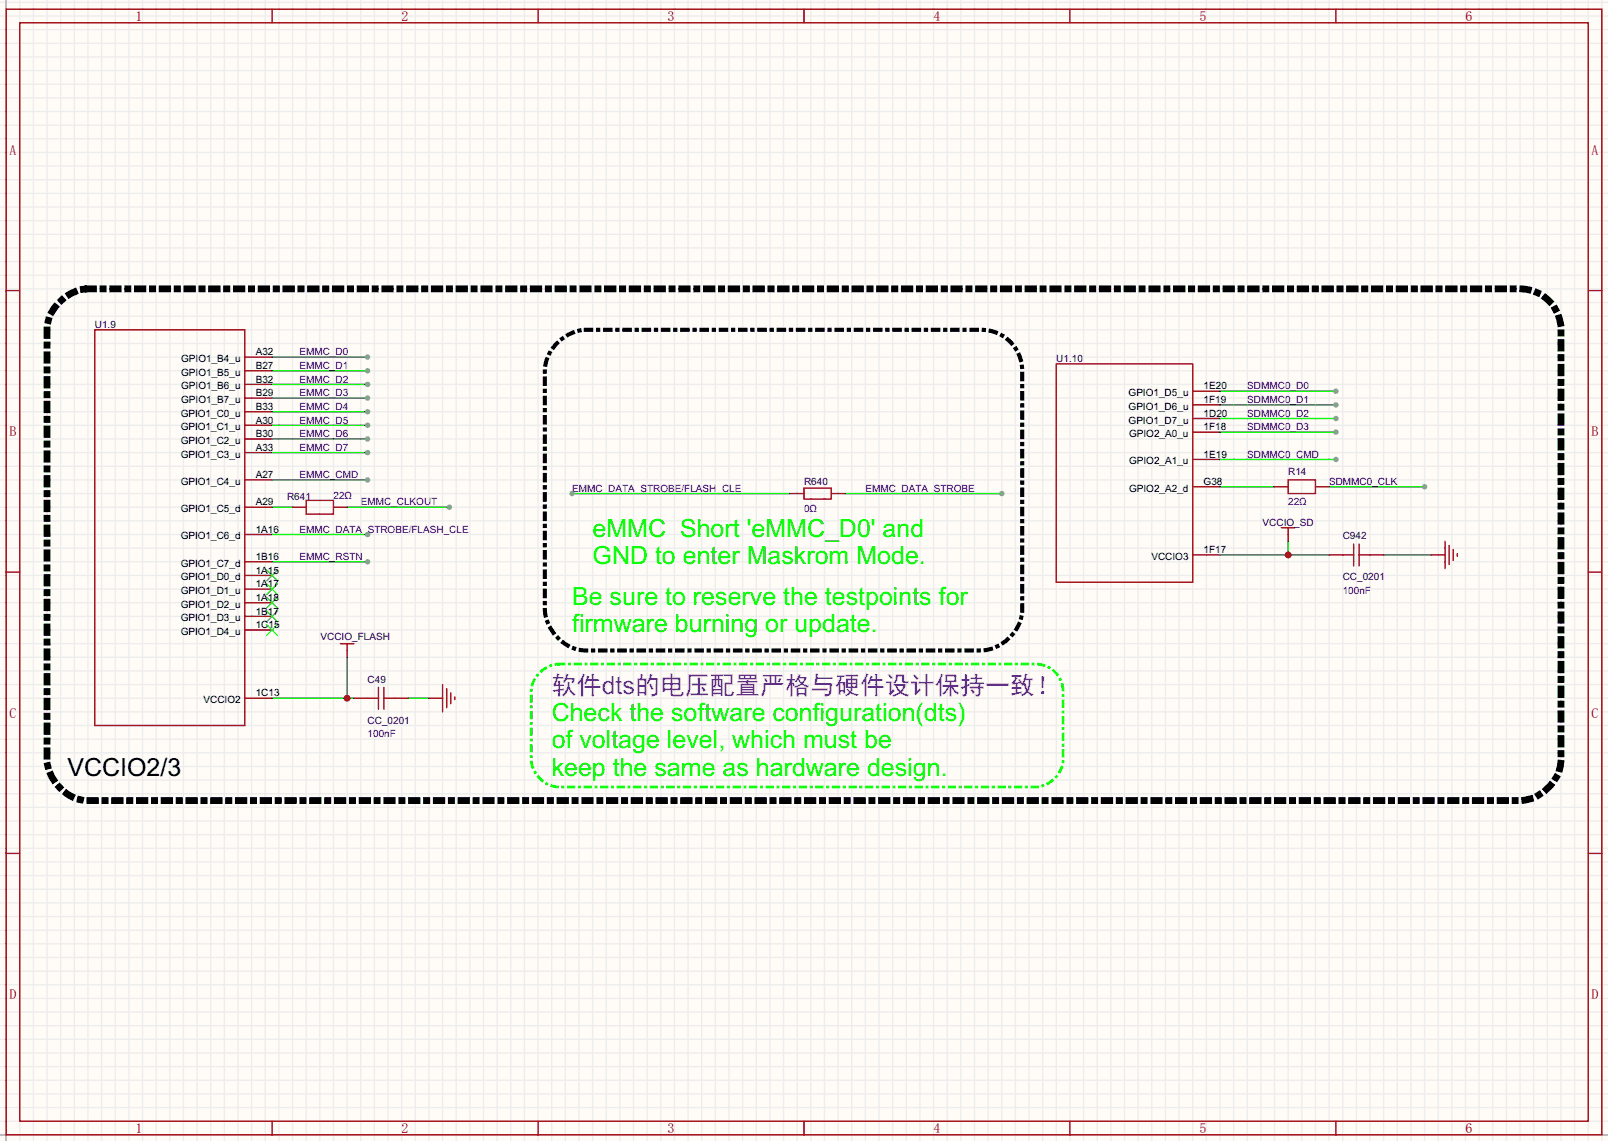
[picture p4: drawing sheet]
<svg xmlns="http://www.w3.org/2000/svg" width="299mm" height="212mm" viewBox="0 0 299 212" stroke-linecap="round" stroke-linejoin="round" font-family="sans-serif">
<path d="M0 0h299.5v212.4h-299.5z" fill="#fffcf7"/>
<g fill="none" stroke="#ededed" stroke-width=".25">
<path d="M0 .4h299.5M0 3h299.5M0 5.5h299.5M0 8.1h299.5M0 10.6h299.5M0 13.1h299.5M0 15.7h299.5M0 18.2h299.5M1.1 0v212.4M3.7 0v212.4M6.2 0v212.4M8.8 0v212.4"/>
<path d="M11.3 0v212.4M13.8 0v212.4M16.4 0v212.4M18.9 0v212.4M21.5 0v212.4M24 0v212.4M26.5 0v212.4M29.1 0v212.4M31.6 0v212.4M34.2 0v212.4M36.7 0v212.4M39.2 0v212.4"/>
<path d="M41.8 0v212.4M44.3 0v212.4M46.9 0v212.4M49.4 0v212.4M51.9 0v212.4M54.5 0v212.4M57 0v212.4M59.6 0v212.4M62.1 0v212.4M64.6 0v212.4M67.2 0v212.4M69.7 0v212.4"/>
<path d="M72.3 0v212.4M74.8 0v212.4M77.3 0v212.4M79.9 0v212.4M82.4 0v212.4M85 0v212.4M87.5 0v212.4M90 0v212.4M92.6 0v212.4M95.1 0v212.4M97.7 0v212.4M100.2 0v212.4"/>
<path d="M102.7 0v212.4M105.3 0v212.4M107.8 0v212.4M110.4 0v212.4M112.9 0v212.4M115.4 0v212.4M118 0v212.4M120.5 0v212.4M123.1 0v212.4M125.6 0v212.4M128.1 0v212.4M130.7 0v212.4"/>
<path d="M133.2 0v212.4M135.8 0v212.4M138.3 0v212.4M140.8 0v212.4M143.4 0v212.4M145.9 0v212.4M148.5 0v212.4M151 0v212.4M153.5 0v212.4M156.1 0v212.4M158.6 0v212.4M161.2 0v212.4"/>
<path d="M163.7 0v212.4M166.2 0v212.4M168.8 0v212.4M171.3 0v212.4M173.9 0v212.4M176.4 0v212.4M178.9 0v212.4M181.5 0v212.4M184 0v212.4M186.6 0v212.4M189.1 0v212.4M191.6 0v212.4"/>
<path d="M194.2 0v212.4M196.7 0v212.4M199.3 0v212.4M201.8 0v212.4M204.3 0v212.4M206.9 0v212.4M209.4 0v212.4M212 0v212.4M214.5 0v212.4M217 0v212.4M219.6 0v212.4M222.1 0v212.4"/>
<path d="M224.7 0v212.4M227.2 0v212.4M229.7 0v212.4M232.3 0v212.4M234.8 0v212.4M237.4 0v212.4M239.9 0v212.4M242.4 0v212.4M245 0v212.4M247.5 0v212.4M250.1 0v212.4M252.6 0v212.4"/>
<path d="M255.1 0v212.4M257.7 0v212.4M260.2 0v212.4M262.8 0v212.4M265.3 0v212.4M267.8 0v212.4M270.4 0v212.4M272.9 0v212.4M275.5 0v212.4M278 0v212.4M280.5 0v212.4M283.1 0v212.4"/>
<path d="M285.6 0v212.4M288.2 0v212.4M290.7 0v212.4M293.2 0v212.4M295.8 0v212.4M298.3 0v212.4M0 20.8h299.5M0 23.3h299.5M0 25.8h299.5M0 28.4h299.5M0 30.9h299.5M0 33.5h299.5"/>
<path d="M0 36h299.5M0 38.5h299.5M0 41.1h299.5M0 43.6h299.5M0 46.2h299.5M0 48.7h299.5M0 51.2h299.5M0 53.8h299.5M0 56.3h299.5M0 58.9h299.5M0 61.4h299.5M0 63.9h299.5"/>
<path d="M0 66.5h299.5M0 69h299.5M0 71.6h299.5M0 74.1h299.5M0 76.6h299.5M0 79.2h299.5M0 81.7h299.5M0 84.3h299.5M0 86.8h299.5M0 89.3h299.5M0 91.9h299.5M0 94.4h299.5"/>
<path d="M0 97h299.5M0 99.5h299.5M0 102h299.5M0 104.6h299.5M0 107.1h299.5M0 109.7h299.5M0 112.2h299.5M0 114.7h299.5M0 117.3h299.5M0 119.8h299.5M0 122.4h299.5M0 124.9h299.5"/>
<path d="M0 127.4h299.5M0 130h299.5M0 132.5h299.5M0 135.1h299.5M0 137.6h299.5M0 140.1h299.5M0 142.7h299.5M0 145.2h299.5M0 147.8h299.5M0 150.3h299.5M0 152.8h299.5M0 155.4h299.5"/>
<path d="M0 157.9h299.5M0 160.5h299.5M0 163h299.5M0 165.5h299.5M0 168.1h299.5M0 170.6h299.5M0 173.2h299.5M0 175.7h299.5M0 178.2h299.5M0 180.8h299.5M0 183.3h299.5M0 185.9h299.5"/>
<path d="M0 188.4h299.5M0 190.9h299.5M0 193.5h299.5M0 196h299.5M0 198.6h299.5M0 201.1h299.5M0 203.6h299.5M0 206.2h299.5M0 208.7h299.5M0 211.3h299.5"/>
</g>
<path d="M1.1 0v212.4M0 211.3h299.5" fill="none" stroke="#999" stroke-width=".25"/>
<g fill="none" stroke="#a10000" stroke-width=".25">
<path d="M1.1 1.7h297.2v209.6h-297.2zM3.7 4.2h292.1v204.5h-292.1zM50.7 1.7v2.5M100.2 1.7v2.5M149.7 1.7v2.5M199.3 1.7v2.5M248.8 1.7v2.5M1.1 54.1h2.6M295.8 54.1h2.5M17.7 61.4h27.9v73.7h-27.9zM196.7 67.7h25.4v40.7h-25.4zM1.1 106.5h2.6"/>
<path d="M295.8 106.5h2.5M1.1 158.9h2.6M295.8 158.9h2.5M50.7 208.7v2.6M100.2 208.7v2.6M149.7 208.7v2.6M199.3 208.7v2.6M248.8 208.7v2.6"/>
</g>
<g fill="none" stroke="#870000" stroke-width=".25">
<path d="M45.6 66.5h5.1M45.6 69h5.1M45.6 71.6h5.1M45.6 74.1h5.1M45.6 76.6h5.1M45.6 79.2h5.1M222.1 72.8h5.1M222.1 75.4h5.1M222.1 77.9h5.1M45.6 81.7h5.1M45.6 84.3h5.1M45.6 89.3h5.1"/>
<path d="M45.6 94.4h5.1M45.6 99.5h5.1M222.1 80.4h5.1M222.1 85.5h5.1M222.1 90.6h5.1M45.6 104.6h5.1M45.6 107.1h5.1M45.6 109.7h5.1M45.6 112.2h5.1M45.6 114.7h5.1M45.6 117.3h5.1M222.1 103.3h5.1"/>
<path d="M45.6 130h5.1"/>
</g>
<path d="M49.7 106.1l2 2M49.7 108.6l2 2.1M49.7 111.2l2 2M49.7 113.7l2 2.1M49.7 116.3l2 2M51.7 106.1l-2 2M51.7 108.6l-2 2.1M51.7 111.2l-2 2M51.7 113.7l-2 2.1M51.7 116.3l-2 2" fill="none" stroke="#3c3" stroke-width=".25"/>
<path d="M50.7 94.4h3.8M64.6 94.4h19.1" fill="none" stroke="#008700" stroke-width=".25"/>
<circle cx="83.7" cy="94.4" r=".51" fill="#999"/>
<path d="M50.7 104.6h17.8" fill="none" stroke="#008700" stroke-width=".25"/>
<circle cx="68.5" cy="104.6" r=".51" fill="#999"/>
<path d="M50.7 66.5h17.8" fill="none" stroke="#008700" stroke-width=".25"/>
<circle cx="68.5" cy="66.5" r=".51" fill="#999"/>
<path d="M50.7 69h17.8" fill="none" stroke="#008700" stroke-width=".25"/>
<circle cx="68.5" cy="69" r=".51" fill="#999"/>
<path d="M50.7 71.6h17.8" fill="none" stroke="#008700" stroke-width=".25"/>
<circle cx="68.5" cy="71.6" r=".51" fill="#999"/>
<path d="M50.7 74.1h17.8" fill="none" stroke="#008700" stroke-width=".25"/>
<circle cx="68.5" cy="74.1" r=".51" fill="#999"/>
<path d="M50.7 76.6h17.8" fill="none" stroke="#008700" stroke-width=".25"/>
<circle cx="68.5" cy="76.6" r=".51" fill="#999"/>
<path d="M50.7 79.2h17.8" fill="none" stroke="#008700" stroke-width=".25"/>
<circle cx="68.5" cy="79.2" r=".51" fill="#999"/>
<path d="M50.7 81.7h17.8" fill="none" stroke="#008700" stroke-width=".25"/>
<circle cx="68.5" cy="81.7" r=".51" fill="#999"/>
<path d="M50.7 84.3h17.8" fill="none" stroke="#008700" stroke-width=".25"/>
<circle cx="68.5" cy="84.3" r=".51" fill="#999"/>
<path d="M50.7 89.3h17.8" fill="none" stroke="#008700" stroke-width=".25"/>
<circle cx="68.5" cy="89.3" r=".51" fill="#999"/>
<path d="M50.7 99.5h17.8" fill="none" stroke="#008700" stroke-width=".25"/>
<circle cx="68.5" cy="99.5" r=".51" fill="#999"/>
<path d="M50.7 130h15.2M64.6 122.4v7.6M76.1 130h3.8" fill="none" stroke="#008700" stroke-width=".25"/>
<path d="M64.6 121.1v1.3" fill="none" stroke="#870000" stroke-width=".25"/>
<path d="M63.4 119.8h2.5M64.6 119.8v1.3" fill="none" stroke="#a10000" stroke-width=".25"/>
<circle cx="64.6" cy="130" r=".63" fill="#c00"/>
<path d="M106.6 91.9h40.6" fill="none" stroke="#008700" stroke-width=".25"/>
<circle cx="106.6" cy="91.9" r=".51" fill="#999"/>
<path d="M157.4 91.9h29.2" fill="none" stroke="#008700" stroke-width=".25"/>
<circle cx="186.6" cy="91.9" r=".51" fill="#999"/>
<path d="M16.4 53.8h266.7a7.6 7.6 0 0 1 7.6 7.6v80a8.2 8.2 0 0 1-7.6 7.6h-266.7a8.2 8.2 0 0 1-7.6-7.6v-80a8.2 8.2 0 0 1 7.6-7.6" fill="none" stroke="#000" stroke-width="1.3" stroke-dasharray="1 1.8 0 1.8"/>
<path d="M54.5 94.4h2.5M62.1 94.4h2.5M147.2 91.9h2.5M154.8 91.9h2.6M65.9 130h2.6M73.5 130h2.6M79.9 130h2.5" fill="none" stroke="#870000" stroke-width=".25"/>
<path d="M57 93.1h5.1v2.6h-5.1zM149.7 90.9h5.1v2h-5.1zM68.5 130h2M70.5 127.9v4.1M71.5 130h2M71.5 127.9v4.1M82.4 127.4v5.1M83.2 128.2v3.6M83.9 129v2M84.7 129.7v.5" fill="none" stroke="#a10000" stroke-width=".25"/>
<path d="M109.1 61.4h73.7a7.6 7.6 0 0 1 7.6 7.6v44.5a8.2 8.2 0 0 1-7.6 7.6h-73.7a8.2 8.2 0 0 1-7.6-7.6v-44.5a8.2 8.2 0 0 1 7.6-7.6" fill="none" stroke="#000" stroke-width=".76" stroke-dasharray="1 1.3 0 1.3"/>
<path d="M104 123.6h88.9a5.1 5.1 0 0 1 5.1 5.1v12.7a5.4 5.4 0 0 1-5.1 5.1h-88.9a5.4 5.4 0 0 1-5.1-5.1v-12.7a5.4 5.4 0 0 1 5.1-5.1" fill="none" stroke="#0f0" stroke-width=".51" stroke-dasharray="1 1 0 1"/>
<path d="M227.2 72.8h21.6" fill="none" stroke="#008700" stroke-width=".25"/>
<circle cx="248.8" cy="72.8" r=".51" fill="#999"/>
<path d="M227.2 75.4h21.6" fill="none" stroke="#008700" stroke-width=".25"/>
<circle cx="248.8" cy="75.4" r=".51" fill="#999"/>
<path d="M227.2 85.5h21.6" fill="none" stroke="#008700" stroke-width=".25"/>
<circle cx="248.8" cy="85.5" r=".51" fill="#999"/>
<path d="M227.2 90.6h10.2M247.5 90.6h17.8" fill="none" stroke="#008700" stroke-width=".25"/>
<circle cx="265.3" cy="90.6" r=".51" fill="#999"/>
<path d="M239.9 99.5v1.3" fill="none" stroke="#870000" stroke-width=".25"/>
<path d="M238.6 98.2h2.6M239.9 98.2v1.3" fill="none" stroke="#a10000" stroke-width=".25"/>
<path d="M227.2 103.3h20.3M239.9 100.8v2.5" fill="none" stroke="#008700" stroke-width=".25"/>
<circle cx="239.9" cy="103.3" r=".63" fill="#c00"/>
<path d="M227.2 77.9h21.6M257.7 103.3h8.9" fill="none" stroke="#008700" stroke-width=".25"/>
<circle cx="248.8" cy="77.9" r=".51" fill="#999"/>
<path d="M227.2 80.4h21.6" fill="none" stroke="#008700" stroke-width=".25"/>
<circle cx="248.8" cy="80.4" r=".51" fill="#999"/>
<path d="M237.4 90.6h2.5M245 90.6h2.5M247.5 103.3h2.6M255.1 103.3h2.6M266.6 103.3h2.5" fill="none" stroke="#870000" stroke-width=".25"/>
<path d="M239.9 89.3h5.1v2.6h-5.1zM250.1 103.3h2M252.1 101.3v4M253.1 101.3v4M253.1 103.3h2M269.1 100.8v5M269.9 101.5v3.6M270.6 102.3v2M271.4 103.1v.5" fill="none" stroke="#a10000" stroke-width=".25"/>
<g font-size="4.7" fill="#0f0">
<text x="110.4" y="99.9">eMMC Short 'eMMC_D0' and</text>
<text x="110.4" y="105">GND to enter Maskrom Mode.</text>
<text x="106.6" y="112.6">Be sure to reserve the testpoints for</text>
<text x="106.6" y="117.7">firmware burning or update.</text>
<text x="102.7" y="134.2">Check the software configuration(dts)</text>
<text x="102.7" y="139.3">of voltage level, which must be</text>
<text x="102.7" y="144.4">keep the same as hardware design.</text>
</g>
<g font-size="4.7" fill="#90f">
<text x="102.7" y="129.1">软件dt</text>
<text x="115.9" y="129.1">s</text>
<text x="118.3" y="129.1">的电压配</text>
<text x="136.9" y="129.1">置</text>
<text x="141.6" y="129.1">严</text>
<text x="146.2" y="129.1">格与硬件</text>
<text x="164.8" y="129.1">设</text>
<text x="169.5" y="129.1">计</text>
<text x="174.1" y="129.1">保持一致</text>
<text x="192.8" y="129.1">！</text>
</g>
<text font-size="4.7" x="12.6" y="144.4">VCCIO2/3</text>
<g font-size="2.6" fill="#a00000">
<text x="25.3" y="3.9">1</text>
<text x="74.8" y="3.9">2</text>
<text x="124.3" y="3.9">3</text>
<text x="173.8" y="3.9">4</text>
<text x="223.4" y="3.9">5</text>
<text x="272.9" y="3.9">6</text>
<text x="1.8" y="28.9">A</text>
<text x="296.4" y="28.9">A</text>
<text x="1.8" y="81.2">B</text>
<text x="296.4" y="81.2">B</text>
<text x="1.8" y="133.6">C</text>
<text x="296.4" y="133.6">C</text>
<text x="1.8" y="186">D</text>
<text x="296.4" y="186">D</text>
<text x="25.3" y="210.9">1</text>
<text x="74.8" y="210.9">2</text>
<text x="124.3" y="210.9">3</text>
<text x="173.8" y="210.9">4</text>
<text x="223.4" y="210.9">5</text>
<text x="272.9" y="210.9">6</text>
</g>
<g font-size="1.9" fill="#000080">
<text x="17.7" y="61.1">U1.9</text>
<text x="196.7" y="67.4">U1.10</text>
<text x="239.9" y="88.5">R14</text>
<text x="53.5" y="93.1">R641</text>
<text x="149.7" y="90.3">R640</text>
<text x="235.1" y="97.9">VCCIO_SD</text>
<text x="250.1" y="100.4">C942</text>
<text x="250.1" y="108">CC_0201</text>
<text x="59.7" y="119.2">VCCIO_FLASH</text>
<text x="68.5" y="127.1">C49</text>
<text x="68.5" y="134.7">CC_0201</text>
</g>
<g font-size="1.9">
<text x="33.8" y="67.4">GPIO1_B4_u</text>
<text x="33.8" y="69.9">GPIO1_B5_u</text>
<text x="47.6" y="66.1">A32</text>
<text x="47.6" y="68.7">B27</text>
<text x="47.6" y="71.2">B32</text>
<text x="33.6" y="77.6">GPIO1_C0_u</text>
<text x="33.8" y="72.5">GPIO1_B6_u</text>
<text x="33.8" y="75">GPIO1_B7_u</text>
<text x="47.6" y="73.8">B29</text>
<text x="47.6" y="76.3">B33</text>
<text x="210.2" y="73.8">GPIO1_D5_u</text>
<text x="210.2" y="76.3">GPIO1_D6_u</text>
<text x="224.2" y="72.5">1E20</text>
<text x="224.2" y="75">1F19</text>
<text x="224.2" y="77.6">1D20</text>
<text x="33.6" y="80.1">GPIO1_C1_u</text>
<text x="33.6" y="82.6">GPIO1_C2_u</text>
<text x="47.6" y="78.8">A30</text>
<text x="47.6" y="81.4">B30</text>
<text x="47.6" y="83.9">A33</text>
<text x="210.2" y="78.8">GPIO1_D7_u</text>
<text x="210.3" y="81.4">GPIO2_A0_u</text>
<text x="224.2" y="80.1">1F18</text>
<text x="33.6" y="85.2">GPIO1_C3_u</text>
<text x="47.6" y="89">A27</text>
<text x="210.3" y="86.5">GPIO2_A1_u</text>
<text x="224.2" y="85.2">1E19</text>
<text x="33.6" y="90.3">GPIO1_C4_u</text>
<text x="33.6" y="95.3">GPIO1_C5_d</text>
<text x="47.6" y="94.1">A29</text>
<text x="210.3" y="91.5">GPIO2_A2_d</text>
<text x="224.2" y="90.3">G38</text>
<text x="33.6" y="100.4">GPIO1_C6_d</text>
<text x="47.6" y="99.2">1A16</text>
<text x="33.6" y="105.5">GPIO1_C7_d</text>
<text x="47.6" y="104.2">1B16</text>
<text x="47.6" y="106.8">1A15</text>
<text x="214.4" y="104.2">VCCIO3</text>
<text x="224.2" y="103">1F17</text>
<text x="33.6" y="108">GPIO1_D0_d</text>
<text x="33.6" y="110.6">GPIO1_D1_u</text>
<text x="33.6" y="113.1">GPIO1_D2_u</text>
<text x="47.6" y="109.3">1A17</text>
<text x="47.6" y="111.9">1A18</text>
<text x="33.6" y="115.7">GPIO1_D3_u</text>
<text x="33.6" y="118.2">GPIO1_D4_u</text>
<text x="47.6" y="114.4">1B17</text>
<text x="47.6" y="116.9">1C15</text>
<text x="37.9" y="130.9">VCCIO2</text>
<text x="47.6" y="129.6">1C13</text>
</g>
<g font-size="1.9" fill="#00f">
<text x="55.8" y="66.1">EMMC_D0</text>
<text x="55.8" y="68.7">EMMC_D1</text>
<text x="55.8" y="71.2">EMMC_D2</text>
<text x="55.8" y="73.8">EMMC_D3</text>
<text x="55.8" y="76.3">EMMC_D4</text>
<text x="232.3" y="72.5">SDMMC0_D0</text>
<text x="232.3" y="75">SDMMC0_D1</text>
<text x="232.3" y="77.6">SDMMC0_D2</text>
<text x="55.8" y="78.8">EMMC_D5</text>
<text x="55.8" y="81.4">EMMC_D6</text>
<text x="55.8" y="83.9">EMMC_D7</text>
<text x="232.3" y="80.1">SDMMC0_D3</text>
<text x="55.8" y="89">EMMC_CMD</text>
<text x="232.3" y="85.2">SDMMC0_CMD</text>
<text x="62.1" y="92.8">22Ω</text>
<text x="67.2" y="94.1">EMMC_CLKOUT</text>
<text x="106.6" y="91.5">EMMC_DATA_STROBE/FLASH_CLE</text>
<text x="149.7" y="95.3">0Ω</text>
<text x="161.2" y="91.5">EMMC_DATA_STROBE</text>
<text x="239.9" y="94.1">22Ω</text>
<text x="247.5" y="90.3">SDMMC0_CLK</text>
<text x="55.8" y="99.2">EMMC_DATA_STROBE/FLASH_CLE</text>
<text x="55.8" y="104.2">EMMC_RSTN</text>
<text x="250.1" y="110.6">100nF</text>
<text x="68.5" y="137.3">100nF</text>
</g>
</svg>
